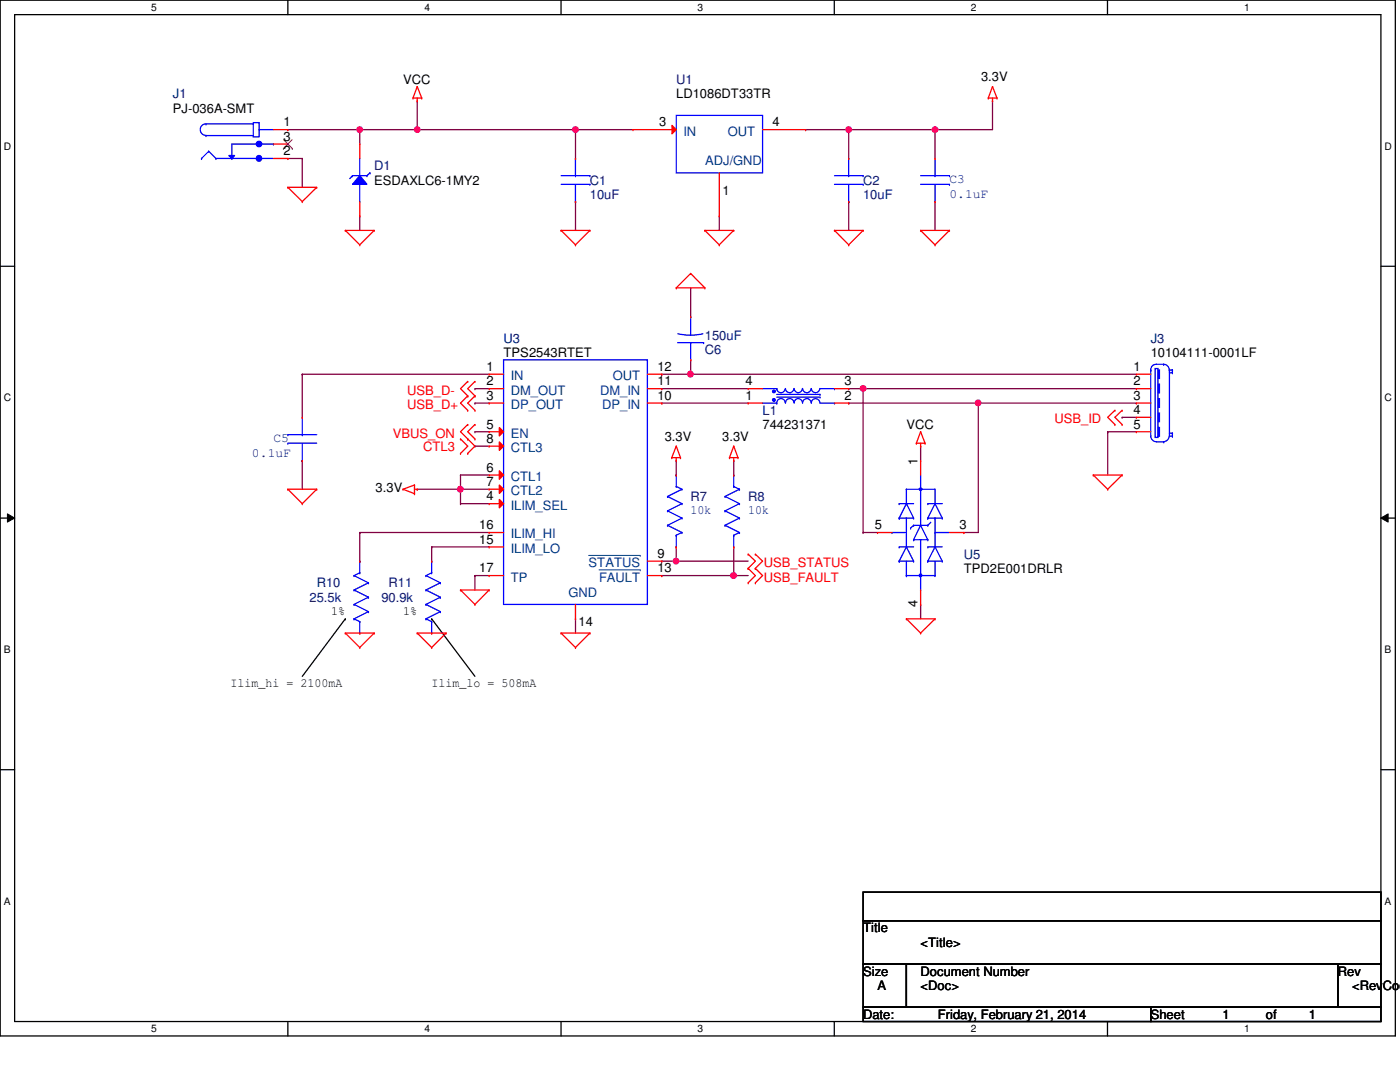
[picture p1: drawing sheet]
<svg xmlns="http://www.w3.org/2000/svg" width="279mm" height="216mm" viewBox="0 0 279 216" stroke-linecap="round" stroke-linejoin="round" font-family="sans-serif">
<path d="M0 0h278.5v206.7h-278.5zM2.9 2.9h272.7v200.9h-272.7z" fill="none" stroke="#000" stroke-width=".25"/>
<g fill="#fff">
<path d="M30.2 .3h1.1v2.3h-1.1z"/>
<path d="M30.2 204.1h1.1v2.3h-1.1z"/>
</g>
<path d="M57.4 0v2.9M57.4 203.8v2.9" fill="none" stroke="#000" stroke-width=".25"/>
<g fill="#fff">
<path d="M84.7 .3h1.1v2.3h-1.1z"/>
<path d="M84.7 204.1h1.1v2.3h-1.1z"/>
</g>
<path d="M112 0v2.9M112 203.8v2.9" fill="none" stroke="#000" stroke-width=".25"/>
<g fill="#fff">
<path d="M139.2 .3h1.1v2.3h-1.1z"/>
<path d="M139.2 204.1h1.1v2.3h-1.1z"/>
</g>
<path d="M166.5 0v2.9M166.5 203.8v2.9" fill="none" stroke="#000" stroke-width=".25"/>
<g fill="#fff">
<path d="M193.8 .3h1.1v2.3h-1.1z"/>
<path d="M193.8 204.1h1.1v2.3h-1.1z"/>
</g>
<path d="M221 0v2.9M221 203.8v2.9" fill="none" stroke="#000" stroke-width=".25"/>
<g fill="#fff">
<path d="M248.3 .3h1.1v2.3h-1.1z"/>
<path d="M248.3 204.1h1.1v2.3h-1.1z"/>
<path d="M.8 28h1.4v2.3h-1.4z"/>
<path d="M276.3 28h1.4v2.3h-1.4z"/>
<path d="M.8 78.2h1.4v2.3h-1.4z"/>
<path d="M276.3 78.2h1.4v2.3h-1.4z"/>
</g>
<path d="M0 53.1h2.9M275.6 53.1h2.9" fill="none" stroke="#000" stroke-width=".25"/>
<g fill="#fff">
<path d="M.8 128.5h1.3v2.2h-1.3z"/>
<path d="M276.3 128.5h1.3v2.2h-1.3z"/>
</g>
<path d="M0 103.4h2.9M275.6 103.4h2.9" fill="none" stroke="#000" stroke-width=".25"/>
<path d="M1.5 102.5l1.4 .9-1.4 .8zM275.6 103.4l1.4-.9v1.7z" fill="#000"/>
<path d="M1.5 102.5l1.4 .9-1.4 .8zM275.6 103.4l1.4-.9v1.7z" fill="none" stroke="#000" stroke-width=".2"/>
<g fill="#fff">
<path d="M.8 178.7h1.3v2.2h-1.3z"/>
<path d="M276.3 178.7h1.3v2.2h-1.3z"/>
</g>
<path d="M68.9 123.5h.1M68.9 123.5l-8.6 11.5M86.1 123.5h.1M86.1 123.5l8.7 11.5M0 153.6h2.9M275.6 153.6h2.9" fill="none" stroke="#000" stroke-width=".25"/>
<g fill="none" stroke="#800040" stroke-width=".25">
<path d="M60.3 74.7h.1M60.3 74.7h37.3M137.8 71.8h.1M137.8 71.8v2.9M135 91.9h.1M135 91.9v2.9M146.4 91.9h.1M146.4 91.9v2.9M221.1 86.1h.1M221.1 86.1v8.7M94.8 114.9h.1M94.8 114.9h2.8"/>
<path d="M94.8 114.9v2.8M135 109.1h.1M135 109.1v2.9M146.4 109.1h.1M146.4 109.1v5.8M172.3 106.3h.1M172.3 106.3h2.8M192.4 106.3h.1M192.4 106.3h2.8M114.9 123.5h.1M114.9 123.5v2.8"/>
</g>
<circle cx="137.8" cy="74.6" r=".56" fill="#f0f"/>
<circle cx="137.8" cy="74.6" r=".56" fill="none" stroke="#f0f" stroke-width=".25"/>
<path d="M195.2 80.4h.1M195.2 80.4v25.9" fill="none" stroke="#800040" stroke-width=".25"/>
<circle cx="195.2" cy="80.4" r=".56" fill="#f0f"/>
<circle cx="195.2" cy="80.4" r=".56" fill="none" stroke="#f0f" stroke-width=".25"/>
<path d="M172.3 77.6h.1M172.3 77.6v28.7" fill="none" stroke="#800040" stroke-width=".25"/>
<circle cx="172.2" cy="77.5" r=".56" fill="#f0f"/>
<circle cx="172.2" cy="77.5" r=".56" fill="none" stroke="#f0f" stroke-width=".25"/>
<path d="M135 112h.1M135 112h14.3M146.4 114.9h.1M146.4 114.9h2.9" fill="none" stroke="#800040" stroke-width=".25"/>
<circle cx="134.9" cy="112" r=".56" fill="#f0f"/>
<circle cx="134.9" cy="112" r=".56" fill="none" stroke="#f0f" stroke-width=".25"/>
<path d="M137.8 57.4h.1M137.8 57.4v5.8M60.3 74.7h.1M60.3 74.7v8.6M137.8 74.7h.1M137.8 74.7h89M60.3 91.9h.1M60.3 91.9v5.7M94.8 86.1h.1M94.8 86.1h2.8M132.1 114.9h.1M132.1 114.9h14.3" fill="none" stroke="#800040" stroke-width=".25"/>
<circle cx="146.4" cy="114.9" r=".56" fill="#f0f"/>
<circle cx="146.4" cy="114.9" r=".56" fill="none" stroke="#f0f" stroke-width=".25"/>
<g fill="none" stroke="#800040" stroke-width=".25">
<path d="M83.3 25.9h31.6M114.9 25.9h.1M132.1 77.6h.1M132.1 77.6h17.2M169.4 77.6h.1M169.4 77.6h2.9M132.1 80.4h.1M132.1 80.4h17.2M169.4 80.4h.1M169.4 80.4h25.8M183.7 89h.1M183.7 89v2.9"/>
<path d="M71.8 106.3h.1M71.8 106.3v5.7M71.8 106.3h25.8M86.1 109.1h.1M86.1 109.1v2.9M86.1 109.1h11.5M132.1 112h.1M132.1 112h2.9M183.7 120.6h.1M183.7 120.6v2.9"/>
</g>
<circle cx="114.8" cy="25.9" r=".56" fill="#f0f"/>
<circle cx="114.8" cy="25.9" r=".56" fill="none" stroke="#f0f" stroke-width=".25"/>
<g fill="none" stroke="#800040" stroke-width=".25">
<path d="M83.3 20.2h.1M83.3 20.2v5.7M114.9 25.9h.1M114.9 25.9h11.4M169.4 25.9h.1M169.4 25.9v5.7M186.6 25.9h.1M186.6 25.9v5.7M198.1 20.2h.1M198.1 20.2v5.7h-28.7M143.6 43.1h.1M143.6 43.1v2.9"/>
<path d="M169.4 40.2h.1M169.4 40.2v5.8M186.6 40.2h.1M186.6 40.2v5.8"/>
</g>
<circle cx="186.6" cy="25.9" r=".56" fill="#f0f"/>
<circle cx="186.6" cy="25.9" r=".56" fill="none" stroke="#f0f" stroke-width=".25"/>
<circle cx="169.4" cy="25.9" r=".56" fill="#f0f"/>
<circle cx="169.4" cy="25.9" r=".56" fill="none" stroke="#f0f" stroke-width=".25"/>
<g fill="none" stroke="#800040" stroke-width=".25">
<path d="M57.4 31.6h.1M57.4 25.9h.1M57.4 25.9h25.9M57.4 31.6h2.9M60.3 31.6h.1M60.3 31.6v5.8M71.8 25.9h.1M71.8 25.9v2.8M114.9 25.9h.1M114.9 25.9v5.7M160.8 25.9h.1M160.8 25.9h8.6"/>
<path d="M71.8 43.1h.1M71.8 43.1v2.9M114.9 40.2h.1M114.9 40.2v5.8"/>
</g>
<circle cx="83.3" cy="25.9" r=".56" fill="#f0f"/>
<circle cx="83.3" cy="25.9" r=".56" fill="none" stroke="#f0f" stroke-width=".25"/>
<circle cx="71.8" cy="25.9" r=".56" fill="#f0f"/>
<circle cx="71.8" cy="25.9" r=".56" fill="none" stroke="#f0f" stroke-width=".25"/>
<g fill="none" stroke="#800040" stroke-width=".25">
<path d="M94.8 77.6h.1M94.8 77.6h2.8M172.3 77.6h.1M172.3 77.6h54.5M83.3 97.6h.1M83.3 97.6h8.6M91.9 94.8h.1M91.9 97.6h.1M91.9 94.8h5.7M91.9 94.8v2.8M94.8 80.4h.1M94.8 89h.1"/>
<path d="M94.8 80.4h2.8M94.8 89h2.8M195.2 80.4h.1M195.2 80.4h31.6M221.1 86.1h.1M221.1 86.1h5.7M223.9 83.3h.1M223.9 83.3h2.9"/>
</g>
<circle cx="91.9" cy="97.6" r=".56" fill="#f0f"/>
<circle cx="91.9" cy="97.6" r=".56" fill="none" stroke="#f0f" stroke-width=".25"/>
<path d="M132.1 74.7h.1M132.1 74.7h5.7M91.9 97.6h.1M91.9 97.6h5.7M91.9 97.6v2.9M91.9 100.5h.1M91.9 100.5h5.7" fill="none" stroke="#800040" stroke-width=".25"/>
<g fill="none" stroke="#f00" stroke-width=".25">
<path d="M82.4 19.6h.1M82.4 19.6h1.8M83.3 17.3h.1M83.3 19.6v.6M83.3 17.3l-.9 2.3M83.3 17.3l.9 2.3M84.2 19.6h.1M197.2 19.6h.1M197.2 19.6h1.8M198.1 17.3h.1M198.1 19.6v.6M198.1 17.3l-.9 2.3"/>
<path d="M198.1 17.3l.9 2.3M199 19.6h.1M57.4 37.4h.1M57.4 37.4h5.8M57.4 37.4l2.9 2.8M63.2 37.4h.1M63.2 37.4l-2.9 2.8M83.3 20.2h.1M198.1 20.2h.1M60.3 40.2h.1M68.9 46h.1M68.9 46h5.8"/>
<path d="M68.9 46l2.9 2.9M71.8 48.9h.1M74.7 46h.1M74.7 46l-2.9 2.9M112 46h.1M112 46h5.7M112 46l2.9 2.9M114.9 48.9h.1M117.7 46h.1M117.7 46l-2.8 2.9M135 57.4h.1M135 57.4h5.7"/>
<path d="M137.8 54.6h.1M137.8 54.6l2.9 2.8M137.8 54.6l-2.8 2.8M140.7 57.4h.1M140.7 46h.1M140.7 46h5.7M140.7 46l2.9 2.9M143.6 48.9h.1M146.4 46h.1M146.4 46l-2.8 2.9M166.5 46h.1M166.5 46h5.8"/>
<path d="M166.5 46l2.9 2.9M169.4 48.9h.1M172.3 46h.1M172.3 46l-2.9 2.9M183.7 46h.1M183.7 46h5.8M183.7 46l2.9 2.9M186.6 48.9h.1M189.5 46h.1M189.5 46l-2.9 2.9M93.3 76.1h.1M93.3 79h.1"/>
<path d="M93.3 76.1l-1.4 1.5 1.4 1.4M93.3 79l-1.4 1.4 1.4 1.5M94.8 76.1h.1M94.8 79h.1M94.8 76.1l-1.5 1.5 1.5 1.4M94.8 79l-1.5 1.4 1.5 1.5M57.4 97.6h.1M57.4 97.6h5.8M57.4 97.6l2.9 2.9M63.2 97.6h.1M63.2 97.6l-2.9 2.9M80.4 97.6h.1"/>
<path d="M80.4 97.6l2.3 .9M82.7 98.5h.1M82.7 96.8h.1M82.7 97.6h.6M82.7 96.8v1.7M82.7 96.8l-2.3 .8M83.3 97.6h.1M91.9 90.5h.1M91.9 87.6h.1M91.9 87.6l1.4 1.4-1.4 1.5M93.3 81.9h.1M93.3 84.7h.1"/>
<path d="M93.3 87.6h.1M93.3 90.5h.1M93.3 84.7l-1.4 1.4 2.9 2.9-1.5 1.5M94.8 81.9h.1M94.8 84.7h.1M94.8 87.6h.1M94.8 84.7l-1.5 1.4 1.5 1.5M134.1 91.3h.1M134.1 91.3h1.7M135 91.9h.1M135 89h.1M135 91.3v.6"/>
<path d="M135 89l-.9 2.3M135 89l.8 2.3M135.8 91.3h.1M145.6 91.3h.1M145.6 91.3h1.7M146.4 91.9h.1M146.4 89h.1M146.4 91.3v.6M146.4 89l-.8 2.3M146.4 89l.9 2.3M147.3 91.3h.1M182.9 88.4h.1"/>
<path d="M182.9 88.4h1.7M183.7 89h.1M183.7 86.1h.1M183.7 88.4v.6M183.7 86.1l-.8 2.3M183.7 86.1l.9 2.3M184.6 88.4h.1M218.2 94.8h.1M218.2 94.8h5.7M218.2 94.8l2.9 2.8M221.1 97.6h.1M222.5 81.9h.1"/>
<path d="M222.5 84.7h.1M222.5 81.9l-1.4 1.4 1.4 1.4M223.9 94.8h.1M223.9 81.9h.1M223.9 84.7h.1M223.9 94.8l-2.8 2.8M223.9 81.9l-1.4 1.4 1.4 1.4M60.3 100.5h.1M91.9 117.7h.1M91.9 117.7h5.7M91.9 117.7l2.9 2.9M97.6 117.7h.1"/>
<path d="M97.6 117.7l-2.8 2.9M149.3 110.6h.1M149.3 113.4h.1M149.3 116.3h.1M149.3 110.6l1.4 1.4-1.4 1.4M149.3 113.4l1.4 1.5-1.4 1.4M150.7 110.6h.1M150.7 113.4h.1M150.7 116.3h.1M150.7 110.6l1.5 1.4-1.5 1.4M150.7 113.4l1.5 1.5-1.5 1.4M68.9 126.3h.1"/>
<path d="M68.9 126.3h5.8M68.9 126.3l2.9 2.9M71.8 129.2h.1M74.7 126.3h.1M74.7 126.3l-2.9 2.9M83.3 126.3h.1M83.3 126.3h5.7M83.3 126.3l2.8 2.9M86.1 129.2h.1M89 126.3h.1M89 126.3l-2.9 2.9M94.8 120.6h.1"/>
<path d="M112 126.3h.1M112 126.3h5.7M112 126.3l2.9 2.9M114.9 129.2h.1M117.7 126.3h.1M117.7 126.3l-2.8 2.9M180.9 123.5h.1M180.9 123.5h5.7M180.9 123.5l2.8 2.8M183.7 126.3h.1M186.6 123.5h.1M186.6 123.5l-2.9 2.8"/>
</g>
<path d="M172.3 178h103.3v5.7h-103.3zM172.3 183.7h103.3v8.7h-103.3zM172.3 192.4h8.6v8.6h-8.6zM180.9 192.4h86.1v8.6h-86.1zM267 192.4h8.6v8.6h-8.6zM172.3 201h57.4v2.8h-57.4zM229.7 201h45.9v2.8h-45.9z" fill="none" stroke="#000" stroke-width=".25"/>
<path d="M135 23h17.2v11.5h-17.2z" fill="none" stroke="#00f" stroke-width=".25"/>
<path d="M134.1 25l.9 .9-.9 .8z" fill="#f00"/>
<g fill="none" stroke="#f00" stroke-width=".25">
<path d="M126.3 25.9h.1M126.3 25.9h8.7M134.1 25l.9 .9-.9 .8zM143.6 34.5v8.6M152.2 25.9h8.6M160.8 25.9h.1M169.4 31.6h.1M186.6 31.6h.1M143.6 43.1h.1M169.4 40.2h.1M186.6 40.2h.1M226.8 74.7h.1"/>
<path d="M226.8 77.6h.1M226.8 74.7h2.9M226.8 77.6h2.9M60.3 83.3h.1M60.3 91.9h.1M226.8 80.4h.1M226.8 83.3h.1M226.8 86.1h.1M226.8 80.4h2.9M226.8 83.3h2.9M226.8 86.1h2.9"/>
</g>
<g fill="none" stroke="#00f" stroke-width=".25">
<path d="M41.7 30.2h.1M41.7 30.2l1.4 1.4M46.3 31.6h.1M51.7 25.9h.1M51.7 25.9h2.9M54.6 28.7h.1M54.6 28.7h-8.3v2.9M166.5 35.1h5.8M166.5 36.8h5.8M169.4 35.1h.1M169.4 31.6v3.5M169.4 36.8v3.4"/>
<path d="M172.3 35.1h.1M172.3 36.8h.1M183.7 35.1h5.8M183.7 36.8h5.8M186.6 35.1h.1M186.6 31.6v3.5M186.6 36.8v3.4M189.5 35.1h.1M189.5 36.8h.1M169.4 40.2h.1M186.6 40.2h.1M229.7 73.8h.1"/>
<path d="M229.7 73.8v13.2a1.12 1.12 0 0 0 1.1 1.1l1.4 .1M230.5 73.5h.6v13.8h-.6zM231.1 79.5h.3v1.8h-.3zM231.1 76.7h.3v1.7h-.3zM231.1 73.8h.3v1.7h-.3zM232.2 72.7h-1.4a1.08 1.08 0 0 0-1.1 1.1M232.2 72.7h.1M232.2 72.7a1.12 1.12 0 0 1 1.1 1.1M233.4 73.8h.1M233.4 73.8v13.2h.6M233.4 73.8h.6M233.4 74.4h.6"/>
<path d="M234 73.8h.1M234 74.4h.1M234 73.8v.6M57.4 86.7h.1M57.4 88.4h.1M57.4 86.7h5.8M57.4 88.4h5.8M60.3 86.7h.1M60.3 91.9h.1M60.3 83.3v3.4M60.3 88.4v3.5M231.1 85.3h.3v1.7h-.3z"/>
<path d="M231.1 82.4h.3v1.8h-.3zM232.2 88.2h.1M233.3 87a1.2 1.2 0 0 1-1.1 1.1M233.4 86.4h.6M234 87h.1M234 86.4h.1M234 86.4v.6"/>
</g>
<circle cx="51.7" cy="28.7" r=".56" fill="#00f"/>
<circle cx="51.7" cy="28.7" r=".56" fill="none" stroke="#00f" stroke-width=".25"/>
<circle cx="51.7" cy="31.6" r=".56" fill="#00f"/>
<g fill="none" stroke="#00f" stroke-width=".25">
<path d="M43.1 31.6h.1M43.1 31.6h11.5"/>
<circle cx="51.7" cy="31.6" r=".56"/>
</g>
<path d="M45.7 31h1.1l-.5 .6z" fill-rule="evenodd" fill="#00f"/>
<g fill="none" stroke="#00f" stroke-width=".25">
<path d="M40.2 31.6h.1M41.1 24.7h.1M41.1 27.1h.1M41.1 24.7a1.14 1.14 0 0 0-1.1 1.2 1.14 1.14 0 0 0 1.1 1.1M41.1 24.7h9.4M41.1 27.1h9.4M41.7 30.2l-1.5 1.4M45.7 31h1.1l-.5 .6zM50.5 24.5h1.2v2.8h-1.2zM180.9 97.6h.1M180.9 97.6h5.7v2.9M180.9 97.6v2.9"/>
<path d="M183.7 94.8v10M178 106.3h.1M178 106.3h2.9M179.5 103.4h.1M179.5 100.5h.1M179.5 112h.1M179.5 109.1h.1M179.5 100.5h2.8M179.5 103.4h2.8M179.5 109.1h2.8M179.5 112h2.8M180.9 103.4h.1"/>
<path d="M180.9 100.5h.1M180.9 114.9h.1M180.9 100.5l1.4 2.9M180.9 103.4v5.7M180.9 112v2.9M180.9 100.5l-1.4 2.9M180.9 109.1l-1.4 2.9M180.9 109.1l1.4 2.9M180.9 114.9h5.7M181.7 105.4h.1M182.3 103.4h.1M182.3 107.7h.1"/>
<path d="M182.3 104.8h.1M182.3 112h.1M182.3 107.7h2.9M182.3 104.8l-.6 .6M182.3 104.8h2.9M183.7 117.7h.1M183.7 104.8h.1M183.7 104.8l1.5 2.9M183.7 104.8l-1.4 2.9M183.7 107.7v10M185.2 103.4h.1M185.2 100.5h.1"/>
<path d="M185.2 107.7h.1M185.2 104.8h.1M185.2 112h.1M185.2 109.1h.1M185.2 100.5h2.8M185.2 103.4h2.8M185.2 109.1h2.8M185.2 112h2.8M185.8 104.2l-.6 .6M186.6 100.5h.1M186.6 114.9h.1M186.6 103.4h.1"/>
<path d="M186.6 106.3h.1M186.6 100.5l-1.4 2.9M186.6 103.4v5.7M186.6 112v2.9M186.6 100.5l1.4 2.9M186.6 109.1l-1.4 2.9M186.6 109.1l1.4 2.9M186.6 106.3h2.9M188 103.4h.1M188 112h.1"/>
</g>
<path d="M54.6 28.7h2.8M54.6 31.6h2.8M54.6 25.9h2.8M57.4 28.7h.1M57.4 31.6h.1M57.4 25.9h.1" fill="none" stroke="#f00" stroke-width=".25"/>
<path d="M56.6 29.6h.1M56.6 27.9l1.7 1.7M58.3 27.9l-1.7 1.7M58.3 29.6h.1" fill="none" stroke="#804000" stroke-width=".2"/>
<circle cx="183.7" cy="114.8" r=".27" fill="#00f"/>
<circle cx="183.7" cy="114.8" r=".27" fill="none" stroke="#00f" stroke-width=".25"/>
<circle cx="183.7" cy="97.6" r=".26" fill="#00f"/>
<g fill="none" stroke="#00f" stroke-width=".25">
<path d="M100.5 71.8h28.7v48.8h-28.7z"/>
<circle cx="183.7" cy="97.6" r=".26"/>
</g>
<g fill="none" stroke="#f00" stroke-width=".25">
<path d="M97.6 74.7h.1M97.6 77.6h.1M97.6 74.7h2.9M97.6 77.6h2.9M129.2 74.7h2.9M132.1 74.7h.1M97.6 80.4h.1M97.6 80.4h2.9M183.7 91.9h.1M183.7 91.9v2.9M97.6 114.9h.1M97.6 114.9h2.9"/>
<path d="M129.2 112h2.9M132.1 112h.1M175.1 106.3h.1M175.1 106.3h2.9M183.7 117.7v2.9M189.5 106.3h2.9M192.4 106.3h.1M183.7 120.6h.1"/>
</g>
<path d="M117.5 110.8h10.3M127.8 110.8h.1" fill="none" stroke="#004080" stroke-width=".2"/>
<path d="M99.7 99.7l.8 .8-.8 .8z" fill="#f00"/>
<path d="M99.7 99.7l.8 .8-.8 .8zM97.6 100.5h.1M97.6 106.3h.1M97.6 109.1h.1M97.6 100.5h2.9M97.6 106.3h2.9M97.6 109.1h2.9" fill="none" stroke="#f00" stroke-width=".25"/>
<path d="M99.7 88.2l.8 .8-.8 .9z" fill="#f00"/>
<path d="M97.6 89h.1M97.6 89h2.9M99.7 88.2l.8 .8-.8 .9z" fill="none" stroke="#f00" stroke-width=".25"/>
<path d="M99.7 96.8l.8 .8-.8 .9z" fill="#f00"/>
<path d="M97.6 97.6h.1M97.6 97.6h2.9M99.7 96.8l.8 .8-.8 .9z" fill="none" stroke="#f00" stroke-width=".25"/>
<path d="M99.7 93.9l.8 .9-.8 .8z" fill="#f00"/>
<path d="M97.6 94.8h.1M97.6 94.8h2.9M99.7 93.9l.8 .9-.8 .8z" fill="none" stroke="#f00" stroke-width=".25"/>
<path d="M99.7 85.3l.8 .8-.8 .9z" fill="#f00"/>
<g fill="none" stroke="#f00" stroke-width=".25">
<path d="M129.2 77.6h2.9M132.1 77.6h.1M137.8 71.8h.1M137.8 63.2h.1M97.6 86.1h.1M97.6 86.1h2.9M99.7 85.3l.8 .8-.8 .9zM129.2 80.4h2.9M132.1 80.4h.1M135 94.8h.1M146.4 94.8h.1M86.1 112h.1"/>
<path d="M129.2 114.9h2.9M132.1 114.9h.1M135 109.1h.1M146.4 109.1h.1M86.1 126.3h.1M114.9 123.5h.1M114.9 120.6v2.9"/>
</g>
<path d="M119.5 113.7h8.3M127.8 113.7h.1" fill="none" stroke="#004080" stroke-width=".2"/>
<g fill="none" stroke="#00f" stroke-width=".25">
<path d="M135.3 68.4h5.1M135.3 66.6a10.7 10.7 0 0 0 5 0M137.8 68.4h.1M137.8 63.2h.1M137.8 63.2v3.7M137.8 68.4v3.4M140.4 68.4h.1M133.2 99.1h.1M133.2 99.1l2.9 1.4M135 97.1h.1M135 94.8h.1M135 97.1l1.1 .5"/>
<path d="M135 94.8v2.3M136.1 97.6h.1M136.1 97.6l-2.9 1.5M144.7 99.1h.1M144.7 99.1l2.9 1.4M146.4 97.1h.1M146.4 94.8h.1M146.4 97.1l1.2 .5M146.4 94.8v2.3M147.6 97.6h.1M147.6 97.6l-2.9 1.5M85 114.9h.1"/>
<path d="M85 117.7h.1M85 114.9l2.9 1.4M85 117.7l2.9 1.5M86.1 114.3h.1M86.1 112h.1M86.1 114.3l-1.1 .6M86.1 112v2.3M87.9 116.3h.1M87.9 119.2h.1M87.9 116.3l-2.9 1.4M87.9 119.2l-2.9 1.4M133.2 104.8h.1"/>
<path d="M133.2 101.9h.1M133.2 104.8l2.9 1.5M133.2 101.9l2.9 1.5M135 106.8h.1M135 106.8v2.3M136.1 103.4h.1M136.1 106.3h.1M136.1 100.5h.1M136.1 103.4l-2.9 1.4M136.1 106.3l-1.1 .5M136.1 100.5l-2.9 1.4M144.7 104.8h.1"/>
<path d="M144.7 101.9h.1M144.7 104.8l2.9 1.5M144.7 101.9l2.9 1.5M146.4 106.8h.1M146.4 106.8v2.3M147.6 103.4h.1M147.6 106.3h.1M147.6 100.5h.1M147.6 103.4l-2.9 1.4M147.6 106.3l-1.2 .5M147.6 100.5l-2.9 1.4M85 120.6h.1"/>
<path d="M85 123.5h.1M85 120.6l2.9 1.4M85 123.5l1.1 .5M86.1 124h.1M86.1 124v2.3M87.9 122h.1M87.9 122l-2.9 1.5"/>
</g>
<path d="M71.8 35.1l1.4 1.7h-2.8z" fill="#00f"/>
<g fill="none" stroke="#00f" stroke-width=".25">
<path d="M70.4 35.1h.1M70.4 35.1h2.8M70.4 35.1l-.6 .5M71.8 35.1l1.4 1.7h-2.8zM71.8 35.1h.1M71.8 31.6v3.5M71.8 36.8v3.4M73.2 35.1h.1M73.8 34.5h.1M73.8 34.5l-.6 .6M71.8 40.2h.1M152.2 77.6h2.8"/>
<path d="M155 77.6h.1M155 79.2h8.7M155 78.7h8.7M156.7 77.5a.85 .85 0 0 1-.8 .9 .85 .85 0 0 1-.9-.8M158.5 77.5a.85 .85 0 0 1-.9 .9 .85 .85 0 0 1-.8-.8M160.1 77.5a.83 .83 0 0 1-.8 .9 .83 .83 0 0 1-.8-.8M163.6 77.5a.87 .87 0 0 1-.8 .9 .87 .87 0 0 1-.9-.9 .85 .85 0 0 1-.8 .9 .85 .85 0 0 1-.9-.8M163.7 79.2h.1M163.7 78.7h.1M163.7 77.6h2.8M166.5 77.6h.1M152.2 80.4h2.8"/>
<path d="M155 80.4h.1M156.7 80.4a.85 .85 0 0 0-.9-.9 .85 .85 0 0 0-.8 .9M158.5 80.4a.85 .85 0 0 0-.9-.9 .85 .85 0 0 0-.8 .9M160.1 80.4a.83 .83 0 0 0-.8-.9 .83 .83 0 0 0-.8 .9M161.9 80.4a.85 .85 0 0 0-.9-.9 .85 .85 0 0 0-.8 .9M163.6 80.4a.85 .85 0 0 0-.9-.9 .85 .85 0 0 0-.8 .9M163.7 80.4h2.8M166.5 80.4h.1"/>
</g>
<path d="M71.8 28.7h.1M71.8 28.7v2.9M71.8 43.1h.1M71.8 40.2v2.9" fill="none" stroke="#f00" stroke-width=".25"/>
<circle cx="154.5" cy="78.1" r=".27" fill="#00f"/>
<circle cx="154.5" cy="78.1" r=".27" fill="none" stroke="#00f" stroke-width=".25"/>
<circle cx="154.4" cy="79.8" r=".29" fill="#00f"/>
<g fill="none" stroke="#00f" stroke-width=".25">
<path d="M112 35.1h5.7M112 36.8h5.7M114.9 35.1h.1M114.9 31.6v3.5M114.9 36.8v3.4M117.7 35.1h.1M117.7 36.8h.1M114.9 40.2h.1M70.7 114.9h.1M70.7 117.7h.1M70.7 114.9l2.8 1.4M70.7 117.7l2.8 1.5"/>
<path d="M71.8 114.3h.1M71.8 112h.1M71.8 114.3l-1.1 .6M71.8 112v2.3M73.5 116.3h.1M73.5 119.2h.1M73.5 116.3l-2.8 1.4M73.5 119.2l-2.8 1.4M70.7 120.6h.1M70.7 123.5h.1M70.7 120.6l2.8 1.4M70.7 123.5l1.1 .5"/>
<path d="M71.8 124h.1M71.8 124v2.3M73.5 122h.1M73.5 122l-2.8 1.5"/>
<circle cx="154.4" cy="79.8" r=".29"/>
</g>
<path d="M114.9 31.6h.1M114.9 40.2h.1M149.3 77.6h.1M149.3 77.6h2.9M166.5 77.6h2.9M169.4 77.6h.1M149.3 80.4h.1M149.3 80.4h2.9M166.5 80.4h2.9M169.4 80.4h.1M71.8 112h.1M71.8 126.3h.1" fill="none" stroke="#f00" stroke-width=".25"/>
<circle cx="137.8" cy="74.6" r=".56" fill="#f0f"/>
<circle cx="137.8" cy="74.6" r=".56" fill="none" stroke="#f0f" stroke-width=".25"/>
<circle cx="195.2" cy="80.4" r=".56" fill="#f0f"/>
<circle cx="195.2" cy="80.4" r=".56" fill="none" stroke="#f0f" stroke-width=".25"/>
<circle cx="172.2" cy="77.5" r=".56" fill="#f0f"/>
<circle cx="172.2" cy="77.5" r=".56" fill="none" stroke="#f0f" stroke-width=".25"/>
<circle cx="134.9" cy="112" r=".56" fill="#f0f"/>
<circle cx="134.9" cy="112" r=".56" fill="none" stroke="#f0f" stroke-width=".25"/>
<circle cx="146.4" cy="114.9" r=".56" fill="#f0f"/>
<circle cx="146.4" cy="114.9" r=".56" fill="none" stroke="#f0f" stroke-width=".25"/>
<circle cx="114.8" cy="25.9" r=".56" fill="#f0f"/>
<circle cx="114.8" cy="25.9" r=".56" fill="none" stroke="#f0f" stroke-width=".25"/>
<circle cx="186.6" cy="25.9" r=".56" fill="#f0f"/>
<circle cx="186.6" cy="25.9" r=".56" fill="none" stroke="#f0f" stroke-width=".25"/>
<circle cx="169.4" cy="25.9" r=".56" fill="#f0f"/>
<circle cx="169.4" cy="25.9" r=".56" fill="none" stroke="#f0f" stroke-width=".25"/>
<circle cx="83.3" cy="25.9" r=".56" fill="#f0f"/>
<circle cx="83.3" cy="25.9" r=".56" fill="none" stroke="#f0f" stroke-width=".25"/>
<circle cx="71.8" cy="25.9" r=".56" fill="#f0f"/>
<circle cx="71.8" cy="25.9" r=".56" fill="none" stroke="#f0f" stroke-width=".25"/>
<circle cx="91.9" cy="97.6" r=".56" fill="#f0f"/>
<circle cx="91.9" cy="97.6" r=".56" fill="none" stroke="#f0f" stroke-width=".25"/>
<g font-size="2.6">
<text x="80.4" y="16.7">VCC</text>
<text x="195.8" y="16.2">3.3V</text>
<text x="34.5" y="22.5">PJ-036A-SMT</text>
<text x="135" y="19.6">LD1086DT33TR</text>
<text x="56.6" y="28.1">3</text>
<text x="56.6" y="25.2">1</text>
<text x="131.5" y="25.2">3</text>
<text x="154.2" y="25.2">4</text>
<text x="56.6" y="31">2</text>
<text x="74.7" y="36.8">ESDAXLC6-1MY2</text>
<text x="144.2" y="38.8">1</text>
<text x="100.5" y="71.2">TPS2543RTET</text>
<text x="229.7" y="71.2">10104111-0001LF</text>
<text x="97.1" y="74">1</text>
<text x="97.1" y="76.9">2</text>
<text x="131.2" y="74">12</text>
<text x="131.2" y="76.9">11</text>
<text x="148.8" y="76.9">4</text>
<text x="168.5" y="76.9">3</text>
<text x="226.2" y="74">1</text>
<text x="226.2" y="76.9">2</text>
<text x="97.1" y="79.8">3</text>
<text x="131.2" y="79.8">10</text>
<text x="148.8" y="79.8">1</text>
<text x="168.5" y="79.8">2</text>
<text x="226.2" y="79.8">3</text>
<text x="226.2" y="82.6">4</text>
<text x="97.1" y="88.4">8</text>
<text x="97.1" y="85.5">5</text>
<text x="132.7" y="87.9">3.3V</text>
<text x="144.1" y="87.9">3.3V</text>
<text x="152.2" y="85.6">744231371</text>
<text x="180.9" y="85.6">VCC</text>
<text x="226.2" y="85.5">5</text>
<text x="97.1" y="94.1">6</text>
<text x="183.1" y="92.8" transform="rotate(-90 183.1 92.8)">1</text>
<text x="75" y="98.3">3.3V</text>
<text x="97.1" y="99.9">4</text>
<text x="97.1" y="97">7</text>
<text x="95.6" y="105.6">16</text>
<text x="174.6" y="105.6">5</text>
<text x="191.5" y="105.6">3</text>
<text x="95.6" y="108.5">15</text>
<text x="131.2" y="111.3">9</text>
<text x="95.6" y="114.2">17</text>
<text x="131.2" y="114.2">13</text>
<text x="192.4" y="114.3">TPD2E001DRLR</text>
<text x="66.1" y="122.7">1%</text>
<text x="80.4" y="122.7">1%</text>
<text x="115.5" y="124.9">14</text>
<text x="183.1" y="121.2" transform="rotate(-90 183.1 121.2)">4</text>
<text x="46" y="137">Ilim_hi = 2100mA</text>
<text x="86.1" y="137">Ilim_lo = 508mA</text>
<text x="172.3" y="186.1">Title</text>
<text x="183.7" y="188.9">&lt;Title&gt;</text>
<text x="172.3" y="194.7">Size</text>
<text x="175.1" y="197.6">A</text>
<text x="183.7" y="194.7">Document Number</text>
<text x="183.7" y="197.6">&lt;Doc&gt;</text>
<text x="267" y="194.7">Rev</text>
<text x="269.8" y="197.6">&lt;RevCod</text>
<text x="172.3" y="203.3">Date:</text>
<text x="187.2" y="203.3">Friday, February 21, 2014</text>
<text x="229.7" y="203.3">Sheet</text>
<text x="244" y="203.3">1</text>
<text x="252.6" y="203.3">of</text>
<text x="261.2" y="203.3">1</text>
</g>
<g font-size="2.6" fill="#000080">
<text x="135" y="16.7">U1</text>
<text x="34.5" y="19.6">J1</text>
<text x="74.7" y="34">D1</text>
<text x="117.7" y="36.8">C1</text>
<text x="117.7" y="39.7">10uF</text>
<text x="172.3" y="36.8">C2</text>
<text x="172.3" y="39.7">10uF</text>
<text x="189.5" y="36.6">C3</text>
<text x="189.5" y="39.5">0.1uF</text>
<text x="100.5" y="68.4">U3</text>
<text x="140.7" y="70.7">C6</text>
<text x="140.7" y="67.8">150uF</text>
<text x="229.7" y="68.4">J3</text>
<text x="152.2" y="82.8">L1</text>
<text x="54.6" y="88.2">C5</text>
<text x="50.3" y="91.1">0.1uF</text>
<text x="137.8" y="99.9">R7</text>
<text x="149.3" y="99.9">R8</text>
<text x="137.8" y="102.6">10k</text>
<text x="149.3" y="102.6">10k</text>
<text x="192.4" y="111.5">U5</text>
<text x="63.2" y="117.2">R10</text>
<text x="77.6" y="117.2">R11</text>
<text x="61.8" y="120.1">25.5k</text>
<text x="76.1" y="120.1">90.9k</text>
</g>
<g font-size="2.6" fill="#004080">
<text x="136.4" y="27.1">IN</text>
<text x="145.3" y="27.1">OUT</text>
<text x="140.7" y="33">ADJ/GND</text>
<text x="101.9" y="75.9">IN</text>
<text x="122.3" y="75.9">OUT</text>
<text x="101.9" y="81.6">DP_OUT</text>
<text x="101.9" y="78.7">DM_OUT</text>
<text x="119.8" y="78.7">DM_IN</text>
<text x="120.2" y="81.6">DP_IN</text>
<text x="101.9" y="87.3">EN</text>
<text x="101.9" y="90.2">CTL3</text>
<text x="101.9" y="96">CTL1</text>
<text x="101.9" y="101.7">ILIM_SEL</text>
<text x="101.9" y="98.8">CTL2</text>
<text x="101.9" y="107.4">ILIM_HI</text>
<text x="101.9" y="110.3">ILIM_LO</text>
<text x="117.5" y="113.2">STATUS</text>
<text x="101.9" y="116">TP</text>
<text x="113.5" y="119.1">GND</text>
<text x="119.5" y="116">FAULT</text>
</g>
<g font-size="2.6" fill="#f00">
<text x="81.3" y="78.7">USB_D-</text>
<text x="81.3" y="81.6">USB_D+</text>
<text x="78.4" y="87.3">VBUS_ON</text>
<text x="84.5" y="89.9">CTL3</text>
<text x="210.4" y="84.5">USB_ID</text>
<text x="152.4" y="113.2">USB_STATUS</text>
<text x="152.4" y="116">USB_FAULT</text>
</g>
<g font-size="2">
<text x="30.2" y="2.2">5</text>
<text x="84.7" y="2.2">4</text>
<text x="139.2" y="2.2">3</text>
<text x="193.8" y="2.2">2</text>
<text x="248.3" y="2.2">1</text>
<text x=".8" y="29.8">D</text>
<text x="276.3" y="29.8">D</text>
<text x=".8" y="80.1">C</text>
<text x="276.3" y="80.1">C</text>
<text x=".8" y="130.3">B</text>
<text x="276.3" y="130.3">B</text>
<text x=".8" y="180.5">A</text>
<text x="276.3" y="180.5">A</text>
<text x="30.2" y="206">5</text>
<text x="84.7" y="206">4</text>
<text x="139.2" y="206">3</text>
<text x="193.8" y="206">2</text>
<text x="248.3" y="206">1</text>
</g>
</svg>
